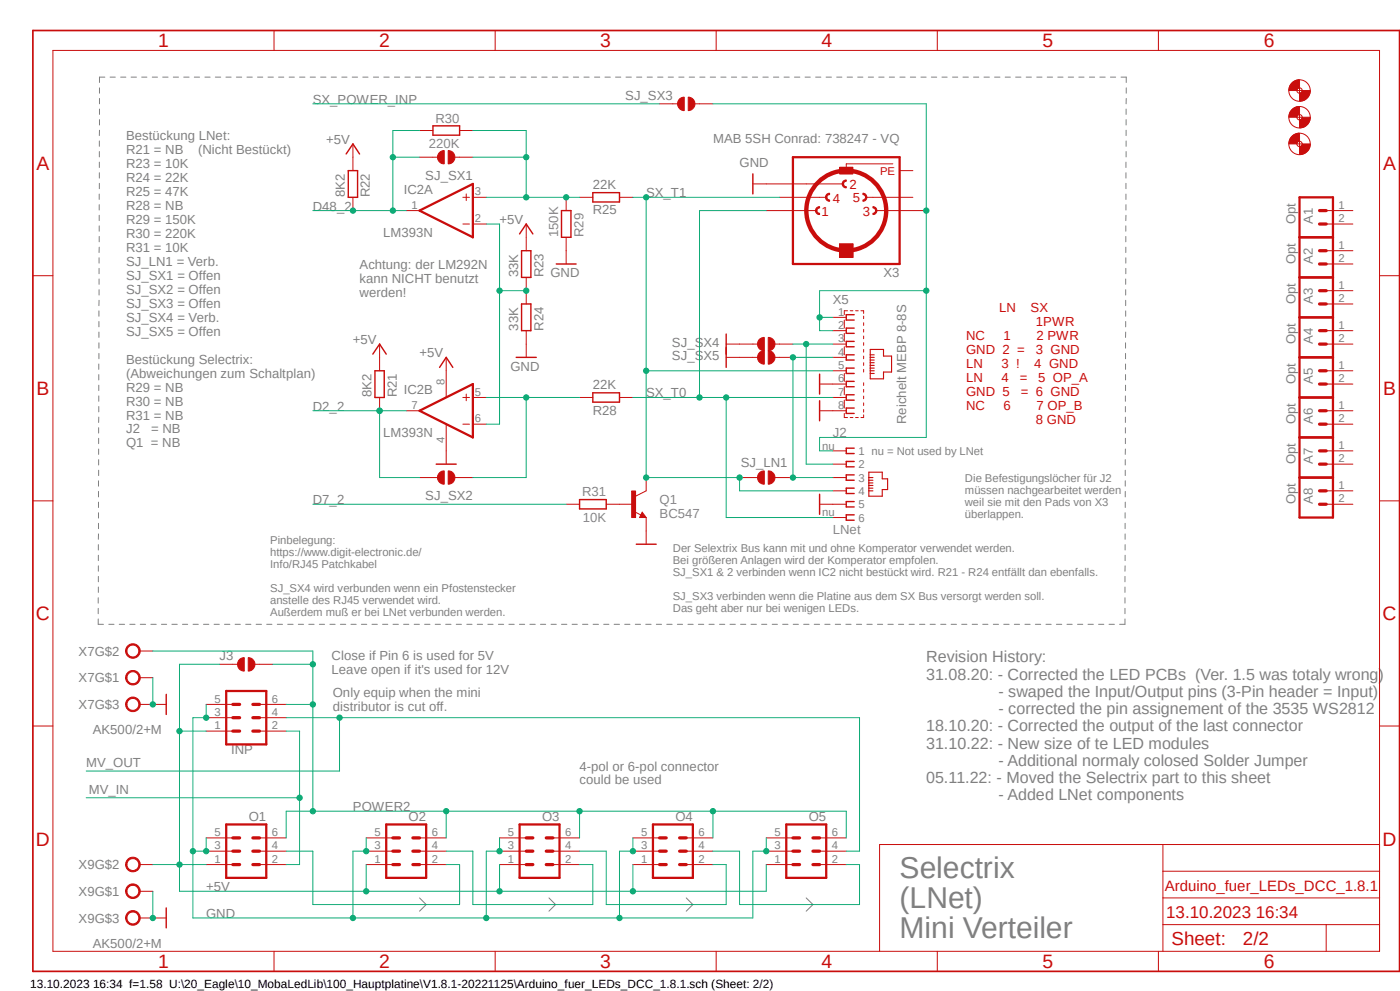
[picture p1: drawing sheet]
<svg xmlns="http://www.w3.org/2000/svg" width="420mm" height="297mm" viewBox="0 0 420 297" stroke-linecap="round" stroke-linejoin="round" font-family="sans-serif">
<path d="M9.1 8.6l410.9 283.1M420 8.9l-410.9 283.1" fill="none" stroke="#fff" stroke-width=".3"/>
<g fill="none" stroke="#808080" stroke-width=".3">
<path d="M29.8 26.3v1.6M29.8 29.5v1.6M29.8 32.7v1.6M29.8 35.9v1.6M29.8 39v1.6M31.5 23.1h-1.7v1.6M33 23.1h1.6M36.2 23.1h1.6M39.3 23.1h1.6M42.5 23.1h1.6M45.7 23.1h1.5M48.8 23.1h1.6"/>
<path d="M52 23.1h1.6M55.1 23.1h1.6M58.3 23.1h1.6M61.5 23.1h1.5M64.6 23.1h1.6M67.8 23.1h1.5M70.9 23.1h1.6M74.1 23.1h1.6M77.3 23.1h1.5M80.4 23.1h1.6M83.6 23.1h1.5M86.7 23.1h1.6"/>
<path d="M89.9 23.1h1.6M93 23.1h1.6M96.2 23.1h1.6M99.4 23.1h1.5M102.5 23.1h1.6M105.7 23.1h1.6M108.8 23.1h1.6M112 23.1h1.6M115.1 23.1h1.7M118.3 23.1h1.6M121.5 23.1h1.6M124.6 23.1h1.6"/>
<path d="M127.8 23.1h1.6M130.9 23.1h1.6M134.1 23.1h1.6M137.3 23.1h1.6M140.4 23.1h1.6M143.6 23.1h1.6M146.7 23.1h1.6M149.9 23.1h1.6M153.1 23.1h1.5M156.2 23.1h1.6M159.4 23.1h1.6M162.5 23.1h1.6"/>
<path d="M165.7 23.1h1.6M168.9 23.1h1.5M172 23.1h1.6M175.2 23.1h1.5M178.4 23.1h1.5M181.5 23.1h1.6M184.7 23.1h1.5M187.8 23.1h1.6M191 23.1h1.5M194.1 23.1h1.6M197.3 23.1h1.6M200.4 23.1h1.6"/>
<path d="M203.6 23.1h1.6M206.8 23.1h1.6M209.9 23.1h1.6M213.1 23.1h1.6M216.2 23.1h1.6M219.4 23.1h1.6M222.5 23.1h1.7M225.7 23.1h1.6M228.9 23.1h1.6M232 23.1h1.6M235.2 23.1h1.6M238.3 23.1h1.6"/>
<path d="M241.5 23.1h1.6M244.7 23.1h1.6M247.8 23.1h1.6M251 23.1h1.6M254.1 23.1h1.6M257.3 23.1h1.6M260.5 23.1h1.5M263.6 23.1h1.6M266.8 23.1h1.6M270 23.1h1.5M273.1 23.1h1.6M276.3 23.1h1.5"/>
<path d="M279.4 23.1h1.6M282.6 23.1h1.5M285.7 23.1h1.6M288.9 23.1h1.6M292.1 23.1h1.5M295.2 23.1h1.6M298.4 23.1h1.6M301.5 23.1h1.6M304.7 23.1h1.6M307.8 23.1h1.6M311 23.1h1.6M314.2 23.1h1.6"/>
<path d="M317.3 23.1h1.6M320.5 23.1h1.6M323.6 23.1h1.6M326.8 23.1h1.6M329.9 23.1h1.7M333.1 23.1h1.6M336.3 23.1h1.6v1.6M337.8 32.7v1.6M337.8 35.9v1.6M337.8 39v1.6M337.9 29.5l-.1 1.6M337.9 26.3v1.6"/>
<path d="M29.8 58.2v1.6M29.8 42.2v1.7M29.8 45.4v1.6M29.8 48.6v1.6M29.8 51.8v1.6M29.8 54.9v1.7M337.8 48.6v1.6M337.8 51.8v1.6M337.8 54.9v1.7M337.8 58.2v1.6M337.8 42.2v1.7M337.8 45.4v1.6"/>
<path d="M29.7 77.3v1.6M29.8 61.3v1.6M29.8 64.5v1.6M29.8 67.7v1.6M29.8 70.9v1.6M29.8 74.1l-.1 1.6M337.7 67.7v1.6M337.7 70.9v1.6M337.7 74.1v1.6M337.7 77.3v1.6M337.8 64.5l-.1 1.6M337.8 61.3v1.6"/>
<path d="M29.7 93.2v1.6M29.7 96.4v1.6M29.7 99.5v1.6M29.7 80.4v1.6M29.7 83.6v1.6M29.7 86.8v1.6M29.7 90v1.6M337.7 99.5v1.6M337.7 83.6v1.6M337.7 86.8v1.6M337.7 90v1.6M337.7 93.2v1.6"/>
<path d="M337.7 96.4v1.6M337.7 80.4v1.6M29.6 109.1v1.6M29.6 112.3v1.6M29.6 115.4v1.7M29.6 118.7v1.6M29.7 102.7v1.7M29.7 105.9v1.6M337.6 118.7v1.6M337.7 102.7v1.7M337.7 105.9v1.6M337.7 109.1v1.6"/>
<path d="M337.7 112.3v1.6M337.7 115.4v1.7M29.6 128.2v1.6M29.6 131.4v1.6M29.6 134.6v1.6M29.6 137.8v1.6M29.6 121.8v1.6M29.6 125v1.6M337.6 137.8v1.6M337.6 134.6v1.6M337.6 121.8v1.6M337.6 125v1.6"/>
<path d="M337.6 128.2v1.6M337.6 131.4v1.6M29.5 144.1v1.6M29.5 147.3v1.6M29.5 150.5v1.6M29.5 153.7v1.6M29.5 156.8v1.7M29.6 140.9v1.6M337.5 153.7v1.6M337.5 156.8v1.7M337.6 140.9v1.6M337.6 144.1v1.6"/>
<path d="M337.6 147.3v1.6M337.6 150.5v1.6M29.5 179.2v1.6M29.5 163.2v1.6M29.5 166.4v1.6M29.5 169.6v1.6M29.5 172.8v1.6M29.5 175.9v1.6M29.5 160v1.6M337.5 172.8v1.6M337.5 175.9v1.6M337.5 179.2v1.6"/>
<path d="M337.5 160v1.6M337.5 163.2v1.6M337.5 166.4v1.6M337.5 169.6v1.6M29.5 185.5v1.6h1.5M29.5 182.3v1.6M32.6 187.1h1.6M35.8 187.1h1.6M38.9 187.1h1.6M42.1 187.1h1.6M45.3 187.1h1.6M48.4 187.1h1.6"/>
<path d="M51.6 187.1h1.6M54.7 187.1h1.6M57.9 187.1h1.6M61 187.1h1.7M64.2 187.1h1.6M67.4 187.1h1.6M70.5 187.1h1.6M73.7 187.1h1.6M76.8 187.1h1.6M80 187.1h1.6M83.2 187.1h1.6M86.3 187.1h1.6"/>
<path d="M89.5 187.1h1.6M92.6 187.1h1.6M95.8 187.1h1.6M99 187.1h1.5M102.1 187.1h1.6M105.3 187.1h1.5M108.4 187.1h1.6M111.6 187.1h1.6M114.8 187.1h1.5M117.9 187.1h1.6M121.1 187.1h1.5M124.2 187.1h1.6"/>
<path d="M127.4 187.1h1.6M130.6 187.1h1.5M133.7 187.1h1.6M136.9 187.1h1.5M140 187.1h1.6M143.2 187.1h1.6M146.3 187.1h1.6M149.5 187.1h1.6M152.7 187.1h1.6M155.8 187.1h1.6M159 187.1h1.6M162.1 187.1h1.6"/>
<path d="M165.3 187.1h1.6M168.4 187.1h1.7M171.6 187.1h1.6M174.8 187.1h1.6M177.9 187.1h1.6M181.1 187.1h1.6M184.2 187.1h1.6M187.4 187.1h1.6M190.6 187.1h1.6M193.7 187.1h1.6M196.9 187.1h1.6M200 187.1h1.6"/>
<path d="M203.2 187.1h1.6M206.4 187.1h1.5M209.5 187.1h1.6M212.7 187.1h1.5M215.9 187.1h1.5M219 187.1h1.6M222.2 187.1h1.5M225.3 187.1h1.6M228.5 187.1h1.5M231.6 187.1h1.6M234.8 187.1h1.6M238 187.1h1.5"/>
<path d="M241.1 187.1h1.6M244.3 187.1h1.6M247.4 187.1h1.6M250.6 187.1h1.6M253.7 187.1h1.6M256.9 187.1h1.6M260.1 187.1h1.6M263.2 187.1h1.6M266.4 187.1h1.6M269.5 187.1h1.6M272.7 187.1h1.6M275.8 187.1h1.7"/>
<path d="M279 187.1h1.6M282.2 187.1h1.6M285.3 187.1h1.6M288.5 187.1h1.6M291.6 187.1h1.6M294.8 187.1h1.6M298 187.1h1.6M301.1 187.1h1.6M304.3 187.1h1.6M307.5 187.1h1.5M310.6 187.1h1.6M313.8 187.1h1.5"/>
<path d="M316.9 187.1h1.6M320.1 187.1h1.5M323.3 187.1h1.5M326.4 187.1h1.6M329.6 187.1h1.5M332.7 187.1h1.6M337.5 185.5v1.6h-1.6M337.5 182.3v1.6M125.9 269.1l1.9 2-1.9 2M164.7 269.1l2 2-2 2M205.9 269.1l2 2-2 2M241.9 269.1l2 2-2 2"/>
</g>
<path d="M67.9 207.1h12v16h-12zM67.9 247.1h12v16h-12zM115.9 247.1h11.9v16h-11.9zM155.9 247.1h12v16h-12zM195.9 247.1h12v16h-12z" fill="none" stroke="#c90d0c" stroke-width=".68"/>
<g fill="none" stroke="#c90d0c" stroke-width=".97">
<path d="M69.8 211.1h2.1M69.8 215.1h2.1M69.8 219.1h2.1M75.9 211.1h2M75.9 215.1h2M75.9 219.1h2M69.8 251.1h2.1M69.8 255.1h2.1M69.8 259.1h2.1M75.9 251.1h2M75.9 255.1h2M75.9 259.1h2"/>
<path d="M117.9 251.1h1.9M117.9 255.1h1.9M117.9 259.1h1.9M123.9 251.1h2M123.9 255.1h2M123.9 259.1h2M157.9 251.1h2M157.9 255.1h2M157.9 259.1h2M163.9 251.1h2M163.9 255.1h2M163.9 259.1h2"/>
<path d="M197.9 251.1h2M197.9 255.1h2M197.9 259.1h2M203.9 251.1h2M203.9 255.1h2M203.9 259.1h2"/>
</g>
<g fill="none" stroke="#c90d0c" stroke-width=".3">
<path d="M61.8 219.1h8M61.8 215.1h8M61.8 211.1h8M77.9 219.1h8M77.9 215.1h8M77.9 211.1h8M61.8 259.1h8M61.8 255.1h8M61.8 251.1h8M77.9 259.1h8M77.9 255.1h8M77.9 251.1h8"/>
<path d="M109.9 259.1h8M109.9 255.1h8M109.9 251.1h8M125.9 259.1h8M125.9 255.1h8M125.9 251.1h8M149.9 259.1h8M149.9 255.1h8M149.9 251.1h8M165.9 259.1h8M165.9 255.1h8M165.9 251.1h8"/>
<path d="M189.9 259.1h8M189.9 255.1h8M189.9 251.1h8M205.9 259.1h8M205.9 255.1h8M205.9 251.1h8"/>
</g>
<path d="M389.8 27.9a.79 .79 0 0 0 .9-.8h2.4a3.1 3.1 0 0 1-3.3 3.2z" fill-rule="evenodd" fill="#c90d0c"/>
<path d="M389.8 27.9a.79 .79 0 0 0 .9-.8h2.4a3.1 3.1 0 0 1-3.3 3.2z" fill="none" stroke="#c90d0c" stroke-width=".3"/>
<path d="M387.8 24.6l1.1-.6 .9-.1v2.4a.79 .79 0 0 0-.8 .8h-2.3v-.3a3 3 0 0 1 1.1-2.2z" fill-rule="evenodd" fill="#c90d0c"/>
<g fill="none" stroke="#c90d0c" stroke-width=".3">
<path d="M387.8 24.6l1.1-.6 .9-.1v2.4a.79 .79 0 0 0-.8 .8h-2.3v-.3a3 3 0 0 1 1.1-2.2zM389 27.1h1.7M389.8 26.3v1.6"/>
<circle cx="389.8" cy="27.1" r="3.2"/>
<circle cx="389.9" cy="27.1" r=".8"/>
</g>
<path d="M389.8 35.9a.79 .79 0 0 0 .9-.8h2.4a3.1 3.1 0 0 1-3.3 3.2z" fill-rule="evenodd" fill="#c90d0c"/>
<path d="M389.8 35.9a.79 .79 0 0 0 .9-.8h2.4a3.1 3.1 0 0 1-3.3 3.2z" fill="none" stroke="#c90d0c" stroke-width=".3"/>
<path d="M387.8 32.6l1.1-.6 .9-.1v2.4a.79 .79 0 0 0-.8 .8h-2.3v-.3a3 3 0 0 1 1.1-2.2z" fill-rule="evenodd" fill="#c90d0c"/>
<g fill="none" stroke="#c90d0c" stroke-width=".3">
<path d="M387.8 32.6l1.1-.6 .9-.1v2.4a.79 .79 0 0 0-.8 .8h-2.3v-.3a3 3 0 0 1 1.1-2.2zM389 35.1h1.7M389.8 34.3v1.6M105.9 47.1v4M105.9 59.1v4M138.9 59.1h1.9M139.9 58.1v2M141.9 59.1h4M173.9 59.1h3.9M185.8 59.1h4.1M121.9 63.1h4M138.9 67.1h1.9"/>
<path d="M141.9 67.1h4M157.9 71.1v4M157.9 83.1v8M157.9 99.1v8M113.9 107.1v4M113.9 119.1v4M133.9 111.1v8M138.9 119.1h1.9M139.9 118.1v2M141.9 119.1h4M173.9 119.1h3.9M185.8 119.1h4.1"/>
<path d="M121.9 123.1h4M133.9 127.1v12M138.9 127.1h1.9M141.9 127.1h4M229.9 259.1h8M229.9 255.1h8M229.9 251.1h8M245.9 259.1h8M245.9 255.1h8M245.9 251.1h8"/>
<circle cx="389.8" cy="35.1" r="3.2"/>
<circle cx="389.9" cy="35.1" r=".8"/>
</g>
<path d="M125.9 63.1l16-8v16zM125.9 123.1l16-8v16zM235.9 247.1h12v16h-12z" fill="none" stroke="#c90d0c" stroke-width=".68"/>
<path d="M237.9 251.1h2M237.9 255.1h2M237.9 259.1h2M243.9 251.1h2M243.9 255.1h2M243.9 259.1h2" fill="none" stroke="#c90d0c" stroke-width=".97"/>
<path d="M104.5 51.1h2.8v8h-2.8zM177.8 57.7h8v2.8h-8zM156.5 75.1h2.8v8h-2.8zM156.5 91.1h2.8v8h-2.8zM112.5 111.1h2.8v8h-2.8zM154.9 107.1h6M177.8 117.7h8v2.8h-8zM130.9 139.1h6" fill="none" stroke="#c90d0c" stroke-width=".42"/>
<path d="M132 45.6l1.3-.5v4a1.99 1.99 0 0 1-1.9-1.3 1.99 1.99 0 0 1 .6-2.2z" fill-rule="evenodd" fill="#c90d0c"/>
<path d="M132 45.6l1.3-.5v4a1.99 1.99 0 0 1-1.9-1.3 1.99 1.99 0 0 1 .6-2.2z" fill="none" stroke="#c90d0c" stroke-width=".3"/>
<path d="M134.5 45.1a1.99 1.99 0 0 1 2 2 1.99 1.99 0 0 1-2 2z" fill-rule="evenodd" fill="#c90d0c"/>
<path d="M125.9 47.1h5.4M134.5 45.1a1.99 1.99 0 0 1 2 2 1.99 1.99 0 0 1-2 2zM136.5 47.1h5.4" fill="none" stroke="#c90d0c" stroke-width=".3"/>
<path d="M132 141.6l.4-.3 .9-.2v4a1.99 1.99 0 0 1-1.9-1.3 1.99 1.99 0 0 1 .6-2.2z" fill-rule="evenodd" fill="#c90d0c"/>
<path d="M132 141.6l.4-.3 .9-.2v4a1.99 1.99 0 0 1-1.9-1.3 1.99 1.99 0 0 1 .6-2.2z" fill="none" stroke="#c90d0c" stroke-width=".3"/>
<path d="M134.5 141.1a1.99 1.99 0 0 1 2 2 1.99 1.99 0 0 1-2 2z" fill-rule="evenodd" fill="#c90d0c"/>
<path d="M125.9 143.1h5.4M134.5 141.1a1.99 1.99 0 0 1 2 2 1.99 1.99 0 0 1-2 2zM136.5 143.1h5.4" fill="none" stroke="#c90d0c" stroke-width=".3"/>
<circle cx="253.9" cy="63.1" r="12" fill="none" stroke="#c90d0c" stroke-width="1.3"/>
<path d="M251.9 73.2h4v3.9h-4z" fill-rule="evenodd" fill="#c90d0c"/>
<path d="M251.9 73.2h4v3.9h-4z" fill="none" stroke="#c90d0c" stroke-width=".3"/>
<path d="M251.9 50.1h4v2.1h-4z" fill-rule="evenodd" fill="#c90d0c"/>
<path d="M251.9 50.1h4v2.1h-4z" fill="none" stroke="#c90d0c" stroke-width=".3"/>
<path d="M258.9 57.9h.1a1.18 1.18 0 0 1 1.1 1.2h-.4a.79 .79 0 0 0-.8-.8z" fill-rule="evenodd" fill="#c90d0c"/>
<path d="M258.9 57.9h.1a1.18 1.18 0 0 1 1.1 1.2h-.4a.79 .79 0 0 0-.8-.8z" fill="none" stroke="#c90d0c" stroke-width=".3"/>
<path d="M258.9 59.9l.5-.2 .3-.6h.4v.2a1.17 1.17 0 0 1-1.2 1z" fill-rule="evenodd" fill="#c90d0c"/>
<path d="M258.9 59.9l.5-.2 .3-.6h.4v.2a1.17 1.17 0 0 1-1.2 1z" fill="none" stroke="#c90d0c" stroke-width=".3"/>
<path d="M244.6 63.1h.5a.79 .79 0 0 0 .8 .8v.4l-.6-.1-.5-.5z" fill-rule="evenodd" fill="#c90d0c"/>
<path d="M244.6 63.1h.5a.79 .79 0 0 0 .8 .8v.4l-.6-.1-.5-.5z" fill="none" stroke="#c90d0c" stroke-width=".3"/>
<path d="M245 62.3l.9-.4v.4a.79 .79 0 0 0-.8 .8h-.5z" fill-rule="evenodd" fill="#c90d0c"/>
<path d="M245 62.3l.9-.4v.4a.79 .79 0 0 0-.8 .8h-.5z" fill="none" stroke="#c90d0c" stroke-width=".3"/>
<path d="M261.9 61.9h.1a1.17 1.17 0 0 1 1.1 1.2h-.4l-.3-.5-.5-.3z" fill-rule="evenodd" fill="#c90d0c"/>
<path d="M261.9 61.9h.1a1.17 1.17 0 0 1 1.1 1.2h-.4l-.3-.5-.5-.3z" fill="none" stroke="#c90d0c" stroke-width=".3"/>
<path d="M261.9 63.9l.5-.2 .3-.6h.4l-.2 .6-.5 .5-.5 .1z" fill-rule="evenodd" fill="#c90d0c"/>
<path d="M261.9 63.9l.5-.2 .3-.6h.4l-.2 .6-.5 .5-.5 .1z" fill="none" stroke="#c90d0c" stroke-width=".3"/>
<path d="M252.6 55.1h.5a.74 .74 0 0 0 .8 .8v.4l-.6-.1-.5-.5z" fill-rule="evenodd" fill="#c90d0c"/>
<path d="M252.6 55.1h.5a.74 .74 0 0 0 .8 .8v.4l-.6-.1-.5-.5z" fill="none" stroke="#c90d0c" stroke-width=".3"/>
<path d="M253 54.3l.9-.4v.4a.79 .79 0 0 0-.8 .8h-.5z" fill-rule="evenodd" fill="#c90d0c"/>
<path d="M253 54.3l.9-.4v.4a.79 .79 0 0 0-.8 .8h-.5z" fill="none" stroke="#c90d0c" stroke-width=".3"/>
<path d="M247.6 59.1h.5a.79 .79 0 0 0 .8 .8v.4h-.2a1.17 1.17 0 0 1-1.1-1.2z" fill-rule="evenodd" fill="#c90d0c"/>
<path d="M247.6 59.1h.5a.79 .79 0 0 0 .8 .8v.4h-.2a1.17 1.17 0 0 1-1.1-1.2z" fill="none" stroke="#c90d0c" stroke-width=".3"/>
<path d="M248 58.3l.9-.4v.4a.74 .74 0 0 0-.8 .8h-.5z" fill-rule="evenodd" fill="#c90d0c"/>
<g fill="none" stroke="#c90d0c" stroke-width=".3">
<path d="M105.9 43.1v4M225.8 55.1h27.1M233.8 59.1h14.1M248 58.3l.9-.4v.4a.74 .74 0 0 0-.8 .8h-.5zM259.8 59.1h14.1M267.8 49.1h-13.9v2M269.9 51.1h4M157.9 67.1v4M229.9 63.1h15M251.8 73.1h4.1v4h-4.1zM262.8 63.1h15.1M249.9 95.1h4"/>
<path d="M249.9 99.1h4M253.3 95.9v2.4M253.3 99.9v2.4M254.3 93.1h-1v1.2M255.1 93.1h.8M256.7 93.1h.8M258.3 93.1h.8v.8M259.1 94.7v.8M259.1 96.7v.8M259.1 98.7v.8M113.9 103.1v4M133.9 107.1v4"/>
<path d="M217.8 103.1h4.1M249.9 103.1h4M249.9 107.1h4M249.9 111.1h4M249.9 115.1h4M249.9 119.1h4M253.3 103.9v2.4M253.3 111.9v2.4M253.3 115.9v2.4M253.3 119.9v2.4M259.1 100.7v.8M259.1 102.7v.8"/>
<path d="M259.1 104.7v.8M259.1 106.7v.8M259.1 108.7v.8M259.1 110.7v.8M259.1 114.7v.8M259.1 116.7v.8M259.1 118.7v.8M249.9 123.1h4M253.3 123.9v1.2h1M255.1 125.1h.8M256.7 125.1h.8M259.1 124.3v.8h-.8"/>
<path d="M259.1 120.7v.8M259.1 122.7v.8"/>
</g>
<path d="M237.9 47.1h32v32h-32z" fill="none" stroke="#c90d0c" stroke-width=".68"/>
<g fill="none" stroke="#c90d0c" stroke-width=".42">
<path d="M103.8 46.1l2.1-3 2 3M225.8 52.1v6M155.9 70.1l2-3 2 3M256.2 94.3h-2.3v1.6h2.3M256.2 98.3h-2.3v1.6h2.3M111.8 106.1l2.1-3 2 3M131.9 110.1l2-3 1.9 3M217.8 100.1v6M256.2 102.3h-2.3v1.6h2.3M256.2 106.3h-2.3v1.6h2.3M256.2 110.3h-2.3v1.6h2.3M256.2 114.3h-2.3v1.6h2.3"/>
<path d="M256.2 118.3h-2.3v1.6h2.3M256.2 122.3h-2.3v1.6h2.3"/>
</g>
<path d="M261.1 104.7h3.9v2h2.5v4.8h-2.5v2h-3.9zM261.1 106.3h1.2M261.1 107.1h1.2M261.1 107.9h1.2M261.1 108.7h1.2M261.1 109.5h1.2M261.1 110.3h1.2M261.1 111.1h1.2M261.1 111.9h1.2" fill="none" stroke="#c90d0c" stroke-width=".34"/>
<path d="M203.9 29.6l1.4-.5v4a2.04 2.04 0 0 1-1.9-1.3 2.04 2.04 0 0 1 .5-2.2z" fill-rule="evenodd" fill="#c90d0c"/>
<path d="M203.9 29.6l1.4-.5v4a2.04 2.04 0 0 1-1.9-1.3 2.04 2.04 0 0 1 .5-2.2z" fill="none" stroke="#c90d0c" stroke-width=".3"/>
<path d="M206.5 29.1a2.01 2.01 0 0 1 2 2 2.01 2.01 0 0 1-2 2z" fill-rule="evenodd" fill="#c90d0c"/>
<path d="M197.9 31.1h5.3M206.5 29.1a2.01 2.01 0 0 1 2 2 2.01 2.01 0 0 1-2 2zM208.4 31.1h5.5" fill="none" stroke="#c90d0c" stroke-width=".3"/>
<path d="M227.9 101.6l1.4-.5v4a1.99 1.99 0 0 1-2-1.3 1.99 1.99 0 0 1 .6-2.2z" fill-rule="evenodd" fill="#c90d0c"/>
<path d="M227.9 101.6l1.4-.5v4a1.99 1.99 0 0 1-2-1.3 1.99 1.99 0 0 1 .6-2.2z" fill="none" stroke="#c90d0c" stroke-width=".3"/>
<path d="M230.5 101.1a1.99 1.99 0 0 1 2 2 1.99 1.99 0 0 1-2 2z" fill-rule="evenodd" fill="#c90d0c"/>
<path d="M125.9 39.1h4M137.9 39.1h4M169.8 59.1v4M169.8 71.1v8M221.9 103.1h5.3M230.5 101.1a1.99 1.99 0 0 1 2 2 1.99 1.99 0 0 1-2 2zM232.5 103.1h5.4" fill="none" stroke="#c90d0c" stroke-width=".3"/>
<path d="M129.9 37.7h8v2.8h-8zM166.9 79.1h5.9M168.4 63.1h2.9v8h-2.9z" fill="none" stroke="#c90d0c" stroke-width=".42"/>
<path d="M189.5 147.2h1.2v7.9h-1.2z" fill-rule="evenodd" fill="#c90d0c"/>
<g fill="none" stroke="#c90d0c" stroke-width=".3">
<path d="M249.9 135.1h4M249.9 139.1h4M169.8 151.1h4.1M181.9 151.1h8M189.5 147.2h1.2v7.9h-1.2zM190.3 153.4l2 .9M192.7 153.5l1.1 1.6h-1.9zM193.8 143.1v4l-3.1 1.6M193.8 155.1v8M245.9 151.1h8M249.9 155.1h4M249.9 143.1h4"/>
<path d="M249.9 147.1h4"/>
</g>
<path d="M256.2 134.3h-2.3v1.6h2.3M256.2 138.3h-2.3v1.6h2.3M173.9 149.7h8v2.8h-8zM192.7 154.3l.2 .4h-.6l.4-.8 .8 1h-1.2M245.9 148.1v6M256.2 142.3h-2.3v1.6h2.3M256.2 146.3h-2.3v1.6h2.3M256.2 150.3h-2.3v1.6h2.3M256.2 154.3h-2.3v1.6h2.3M190.9 163.1h5.9" fill="none" stroke="#c90d0c" stroke-width=".42"/>
<path d="M260.6 141.5h4.1v2h1.6v3.2h-1.6v2h-4.1zM260.6 143.1h1.3M260.6 143.9h1.3M260.6 144.7h1.3M260.6 145.5h1.3M260.6 146.3h1.3M260.6 147.1h1.3" fill="none" stroke="#c90d0c" stroke-width=".34"/>
<path d="M227.9 105.6l1.4-.5v4a2.02 2.02 0 0 1-1.9-1.3 2.02 2.02 0 0 1 .5-2.2z" fill-rule="evenodd" fill="#c90d0c"/>
<path d="M227.9 105.6l1.4-.5v4a2.02 2.02 0 0 1-1.9-1.3 2.02 2.02 0 0 1 .5-2.2z" fill="none" stroke="#c90d0c" stroke-width=".3"/>
<path d="M230.5 105.1a2.01 2.01 0 0 1 2 2 2.01 2.01 0 0 1-2 2z" fill-rule="evenodd" fill="#c90d0c"/>
<path d="M217.8 107.1h9.4M230.5 105.1a2.01 2.01 0 0 1 2 2 2.01 2.01 0 0 1-2 2zM232.5 107.1h5.4M245.9 115.1h4M245.9 123.1h4" fill="none" stroke="#c90d0c" stroke-width=".3"/>
<path d="M217.8 104.1v6M245.9 112.1v6M245.9 120.1v6" fill="none" stroke="#c90d0c" stroke-width=".42"/>
<path d="M227.9 141.6l.5-.3 .9-.2v4a1.99 1.99 0 0 1-2-1.3 1.99 1.99 0 0 1 .6-2.2z" fill-rule="evenodd" fill="#c90d0c"/>
<path d="M227.9 141.6l.5-.3 .9-.2v4a1.99 1.99 0 0 1-2-1.3 1.99 1.99 0 0 1 .6-2.2z" fill="none" stroke="#c90d0c" stroke-width=".3"/>
<path d="M230.5 141.1a1.99 1.99 0 0 1 2 2 1.99 1.99 0 0 1-2 2z" fill-rule="evenodd" fill="#c90d0c"/>
<g fill="none" stroke="#c90d0c" stroke-width=".3">
<path d="M397.8 63.1h8M397.8 67.1h8M397.8 75.1h8M397.8 79.1h8M397.8 87.1h8M397.8 91.1h8M397.8 99.1h8M397.8 103.1h8M397.8 111.1h8M397.8 115.1h8M397.8 123.1h8M397.8 127.1h8"/>
<path d="M397.8 135.1h8M397.8 139.1h8M221.9 143.1h5.3M230.5 141.1a1.99 1.99 0 0 1 2 2 1.99 1.99 0 0 1-2 2zM232.5 143.1h5.4M397.8 147.1h8M397.8 151.1h8"/>
</g>
<path d="M389.8 59.1h10.1v96h-10.1zM389.8 71.1h10.1M389.8 83.1h10.1M389.8 95.1h10.1M389.8 107.1h10.1M389.8 119.1h10.1M389.8 131.1h10.1M389.8 143.1h10.1" fill="none" stroke="#c90d0c" stroke-width=".68"/>
<g fill="none" stroke="#c90d0c" stroke-width=".97">
<path d="M395.9 67.1h1.9M395.9 63.1h1.9M395.9 79.1h1.9M395.9 75.1h1.9M395.9 91.1h1.9M395.9 87.1h1.9M395.9 99.1h1.9M395.9 103.1h1.9M395.9 115.1h1.9M395.9 111.1h1.9M395.9 127.1h1.9M395.9 123.1h1.9"/>
<path d="M395.9 139.1h1.9M395.9 135.1h1.9M395.9 151.1h1.9M395.9 147.1h1.9"/>
</g>
<path d="M38.4 201.5a2.2 2.2 0 0 1 3.4 .6 2.2 2.2 0 0 1-1.4 3.2 2.2 2.2 0 0 1-2.7-2.2h.4a1.79 1.79 0 0 1 2.5-1.7 1.79 1.79 0 0 1 .4 3 1.79 1.79 0 0 1-2.9-.8v-.5h-.4l.1-.6z" fill-rule="evenodd" fill="#c90d0c"/>
<path d="M38.4 201.5a2.2 2.2 0 0 1 3.4 .6 2.2 2.2 0 0 1-1.4 3.2 2.2 2.2 0 0 1-2.7-2.2h.4a1.79 1.79 0 0 1 2.5-1.7 1.79 1.79 0 0 1 .4 3 1.79 1.79 0 0 1-2.9-.8v-.5h-.4l.1-.6zM41.9 203.1h3.9" fill="none" stroke="#c90d0c" stroke-width=".3"/>
<path d="M38.4 193.5a2.2 2.2 0 0 1 3.4 .6 2.2 2.2 0 0 1-1.4 3.2 2.2 2.2 0 0 1-2.7-2.2h.4a1.79 1.79 0 0 1 2.5-1.7 1.79 1.79 0 0 1 .4 3 1.79 1.79 0 0 1-2.9-.8v-.5h-.4l.1-.6z" fill-rule="evenodd" fill="#c90d0c"/>
<path d="M38.4 193.5a2.2 2.2 0 0 1 3.4 .6 2.2 2.2 0 0 1-1.4 3.2 2.2 2.2 0 0 1-2.7-2.2h.4a1.79 1.79 0 0 1 2.5-1.7 1.79 1.79 0 0 1 .4 3 1.79 1.79 0 0 1-2.9-.8v-.5h-.4l.1-.6zM41.9 195.1h3.9" fill="none" stroke="#c90d0c" stroke-width=".3"/>
<path d="M38.4 209.5a2.2 2.2 0 0 1 3.4 .6 2.2 2.2 0 0 1-1.4 3.2 2.2 2.2 0 0 1-2.7-2.2h.4a1.79 1.79 0 0 1 2.5-1.7 1.79 1.79 0 0 1 .4 3 1.79 1.79 0 0 1-2.9-.8v-.5h-.4l.1-.6z" fill-rule="evenodd" fill="#c90d0c"/>
<path d="M38.4 209.5a2.2 2.2 0 0 1 3.4 .6 2.2 2.2 0 0 1-1.4 3.2 2.2 2.2 0 0 1-2.7-2.2h.4a1.79 1.79 0 0 1 2.5-1.7 1.79 1.79 0 0 1 .4 3 1.79 1.79 0 0 1-2.9-.8v-.5h-.4l.1-.6zM41.9 211.1h8" fill="none" stroke="#c90d0c" stroke-width=".3"/>
<path d="M49.9 208.1v6" fill="none" stroke="#c90d0c" stroke-width=".42"/>
<path d="M38.4 265.4a2.2 2.2 0 0 1 3.4 .7 2.2 2.2 0 0 1-1.4 3.1 2.2 2.2 0 0 1-2.7-2.1h.4a1.79 1.79 0 0 1 2.5-1.7 1.79 1.79 0 0 1 .4 3 1.79 1.79 0 0 1-2.9-.8v-.5h-.4l.1-.6z" fill-rule="evenodd" fill="#c90d0c"/>
<path d="M38.4 265.4a2.2 2.2 0 0 1 3.4 .7 2.2 2.2 0 0 1-1.4 3.1 2.2 2.2 0 0 1-2.7-2.1h.4a1.79 1.79 0 0 1 2.5-1.7 1.79 1.79 0 0 1 .4 3 1.79 1.79 0 0 1-2.9-.8v-.5h-.4l.1-.6zM41.9 267.1h3.9" fill="none" stroke="#c90d0c" stroke-width=".3"/>
<path d="M38.4 257.4a2.2 2.2 0 0 1 3.4 .7 2.2 2.2 0 0 1-1.4 3.1 2.2 2.2 0 0 1-2.7-2.1h.4a1.79 1.79 0 0 1 2.5-1.7 1.79 1.79 0 0 1 .4 3 1.79 1.79 0 0 1-2.9-.8v-.5h-.4l.1-.6z" fill-rule="evenodd" fill="#c90d0c"/>
<path d="M38.4 257.4a2.2 2.2 0 0 1 3.4 .7 2.2 2.2 0 0 1-1.4 3.1 2.2 2.2 0 0 1-2.7-2.1h.4a1.79 1.79 0 0 1 2.5-1.7 1.79 1.79 0 0 1 .4 3 1.79 1.79 0 0 1-2.9-.8v-.5h-.4l.1-.6zM41.9 259.1h3.9" fill="none" stroke="#c90d0c" stroke-width=".3"/>
<path d="M38.4 273.4a2.2 2.2 0 0 1 3.4 .7 2.2 2.2 0 0 1-1.4 3.1 2.2 2.2 0 0 1-2.7-2.1h.4a1.79 1.79 0 0 1 2.5-1.7 1.79 1.79 0 0 1 .4 3 1.79 1.79 0 0 1-2.9-.8v-.5h-.4l.1-.6z" fill-rule="evenodd" fill="#c90d0c"/>
<path d="M38.4 273.4a2.2 2.2 0 0 1 3.4 .7 2.2 2.2 0 0 1-1.4 3.1 2.2 2.2 0 0 1-2.7-2.1h.4a1.79 1.79 0 0 1 2.5-1.7 1.79 1.79 0 0 1 .4 3 1.79 1.79 0 0 1-2.9-.8v-.5h-.4l.1-.6zM41.9 275.1h8" fill="none" stroke="#c90d0c" stroke-width=".3"/>
<path d="M49.9 272.1v6" fill="none" stroke="#c90d0c" stroke-width=".42"/>
<path d="M74.5 197.1a2.01 2.01 0 0 1 2 2 2.01 2.01 0 0 1-2 2z" fill-rule="evenodd" fill="#c90d0c"/>
<path d="M74.5 197.1a2.01 2.01 0 0 1 2 2 2.01 2.01 0 0 1-2 2z" fill="none" stroke="#c90d0c" stroke-width=".3"/>
<path d="M71.9 197.6l1.4-.5v4a2.02 2.02 0 0 1-1.9-1.3 2.02 2.02 0 0 1 .5-2.2z" fill-rule="evenodd" fill="#c90d0c"/>
<path d="M65.9 199.1h5.3M71.9 197.6l1.4-.5v4a2.02 2.02 0 0 1-1.9-1.3 2.02 2.02 0 0 1 .5-2.2zM76.5 199.1h5.4" fill="none" stroke="#c90d0c" stroke-width=".3"/>
<path d="M389.8 43.9a.79 .79 0 0 0 .9-.8h2.4a3.1 3.1 0 0 1-3.3 3.2z" fill-rule="evenodd" fill="#c90d0c"/>
<path d="M389.8 43.9a.79 .79 0 0 0 .9-.8h2.4a3.1 3.1 0 0 1-3.3 3.2z" fill="none" stroke="#c90d0c" stroke-width=".3"/>
<path d="M387.8 40.6l1.1-.6 .9-.1v2.4a.79 .79 0 0 0-.8 .8h-2.3v-.3a3 3 0 0 1 1.1-2.2z" fill-rule="evenodd" fill="#c90d0c"/>
<g fill="none" stroke="#c90d0c" stroke-width=".3">
<path d="M15.9 15.1h398v270h-398zM82.2 9.1v6M148.5 9.1v6M214.8 9.1v6M281.2 9.1v6M347.5 9.1v6M387.8 40.6l1.1-.6 .9-.1v2.4a.79 .79 0 0 0-.8 .8h-2.3v-.3a3 3 0 0 1 1.1-2.2zM389 43.1h1.7M389.8 42.3v1.6M9.9 82.6h6M413.9 82.6h6M9.9 150.1h6"/>
<path d="M413.9 150.1h6M9.9 217.6h6M413.9 217.6h6M348.9 253.1v32M413.9 253.1h-150v32M348.9 277.1h65M348.9 269.1h65M348.9 261.1h65M397.8 277.1v8M82.2 285.1v6M148.5 285.1v6M214.8 285.1v6"/>
<path d="M281.2 285.1v6M347.5 285.1v6"/>
<circle cx="389.8" cy="43.1" r="3.2"/>
<circle cx="389.9" cy="43.1" r=".8"/>
</g>
<path d="M9.9 9.1h410v282h-410z" fill="none" stroke="#c90d0c" stroke-width=".51"/>
<path d="M61.8 211.1v4h-3.9" fill="none" stroke="#0dab76" stroke-width=".3"/>
<circle cx="61.9" cy="215.1" r=".8" fill="#0dab76"/>
<g fill="none" stroke="#0dab76" stroke-width=".3">
<path d="M57.9 215.1v40h3.9v-4"/>
<circle cx="61.9" cy="215.1" r=".8"/>
</g>
<circle cx="61.9" cy="255.1" r=".8" fill="#0dab76"/>
<g fill="none" stroke="#0dab76" stroke-width=".3">
<path d="M57.9 255.1v20"/>
<circle cx="61.9" cy="255.1" r=".8"/>
</g>
<circle cx="57.9" cy="255.1" r=".8" fill="#0dab76"/>
<g fill="none" stroke="#0dab76" stroke-width=".3">
<path d="M109.9 251.1v4h-4v20h-48"/>
<circle cx="57.9" cy="255.1" r=".8"/>
</g>
<circle cx="109.9" cy="255.1" r=".8" fill="#0dab76"/>
<circle cx="109.9" cy="255.1" r=".8" fill="none" stroke="#0dab76" stroke-width=".3"/>
<circle cx="105.9" cy="275.1" r=".8" fill="#0dab76"/>
<g fill="none" stroke="#0dab76" stroke-width=".3">
<path d="M149.9 251.1v4h-4v20h-40"/>
<circle cx="105.9" cy="275.1" r=".8"/>
</g>
<circle cx="149.9" cy="255.1" r=".8" fill="#0dab76"/>
<g fill="none" stroke="#0dab76" stroke-width=".3">
<path d="M145.9 275.1h39.9"/>
<circle cx="149.9" cy="255.1" r=".8"/>
</g>
<circle cx="145.9" cy="275.1" r=".8" fill="#0dab76"/>
<g fill="none" stroke="#0dab76" stroke-width=".3">
<path d="M189.9 251.1v4h-4.1v20"/>
<circle cx="145.9" cy="275.1" r=".8"/>
</g>
<circle cx="189.9" cy="255.1" r=".8" fill="#0dab76"/>
<g fill="none" stroke="#0dab76" stroke-width=".3">
<path d="M229.9 251.1v4h-4.1"/>
<circle cx="189.9" cy="255.1" r=".8"/>
</g>
<circle cx="229.9" cy="255.1" r=".8" fill="#0dab76"/>
<g fill="none" stroke="#0dab76" stroke-width=".3">
<path d="M225.8 255.1v20h-40"/>
<circle cx="229.9" cy="255.1" r=".8"/>
</g>
<circle cx="185.8" cy="275.1" r=".8" fill="#0dab76"/>
<g fill="none" stroke="#0dab76" stroke-width=".3">
<path d="M45.8 203.1v8"/>
<circle cx="185.8" cy="275.1" r=".8"/>
</g>
<circle cx="45.9" cy="211.1" r=".8" fill="#0dab76"/>
<g fill="none" stroke="#0dab76" stroke-width=".3">
<path d="M45.8 267.1v8"/>
<circle cx="45.9" cy="211.1" r=".8"/>
</g>
<circle cx="45.9" cy="275.1" r=".8" fill="#0dab76"/>
<g fill="none" stroke="#0dab76" stroke-width=".3">
<path d="M109.9 259.1v8M53.8 267.1h136.1"/>
<circle cx="45.9" cy="275.1" r=".8"/>
</g>
<circle cx="109.9" cy="267.1" r=".8" fill="#0dab76"/>
<g fill="none" stroke="#0dab76" stroke-width=".3">
<path d="M149.9 259.1v8"/>
<circle cx="109.9" cy="267.1" r=".8"/>
</g>
<circle cx="149.9" cy="267.1" r=".8" fill="#0dab76"/>
<g fill="none" stroke="#0dab76" stroke-width=".3">
<path d="M61.8 259.1h-8v8M189.9 259.1v8"/>
<circle cx="149.9" cy="267.1" r=".8"/>
</g>
<circle cx="53.9" cy="259.1" r=".8" fill="#0dab76"/>
<g fill="none" stroke="#0dab76" stroke-width=".3">
<path d="M61.8 219.1h-8v40M189.9 267.1h40"/>
<circle cx="53.9" cy="259.1" r=".8"/>
</g>
<circle cx="189.9" cy="267.1" r=".8" fill="#0dab76"/>
<g fill="none" stroke="#0dab76" stroke-width=".3">
<path d="M53.8 199.1v20M229.9 259.1v8"/>
<circle cx="189.9" cy="267.1" r=".8"/>
</g>
<circle cx="53.9" cy="219.1" r=".8" fill="#0dab76"/>
<g fill="none" stroke="#0dab76" stroke-width=".3">
<path d="M53.8 199.1h12.1M85.9 215.1h172v40h-4M45.8 259.1h8"/>
<circle cx="53.9" cy="219.1" r=".8"/>
</g>
<circle cx="101.9" cy="215.1" r=".8" fill="#0dab76"/>
<g fill="none" stroke="#0dab76" stroke-width=".3">
<path d="M85.9 211.1h8M101.9 215.1v16h-76M133.9 243.1v8M213.9 243.1h-128v8"/>
<circle cx="101.9" cy="215.1" r=".8"/>
</g>
<circle cx="133.9" cy="243.1" r=".8" fill="#0dab76"/>
<g fill="none" stroke="#0dab76" stroke-width=".3">
<path d="M173.9 243.1v8"/>
<circle cx="133.9" cy="243.1" r=".8"/>
</g>
<circle cx="173.9" cy="243.1" r=".8" fill="#0dab76"/>
<g fill="none" stroke="#0dab76" stroke-width=".3">
<path d="M93.9 211.1v32M213.9 243.1v8"/>
<circle cx="173.9" cy="243.1" r=".8"/>
</g>
<circle cx="93.9" cy="243.1" r=".8" fill="#0dab76"/>
<g fill="none" stroke="#0dab76" stroke-width=".3">
<path d="M213.9 243.1h40v8"/>
<circle cx="93.9" cy="243.1" r=".8"/>
</g>
<circle cx="213.9" cy="243.1" r=".8" fill="#0dab76"/>
<circle cx="213.9" cy="243.1" r=".8" fill="none" stroke="#0dab76" stroke-width=".3"/>
<circle cx="93.9" cy="211.1" r=".8" fill="#0dab76"/>
<g fill="none" stroke="#0dab76" stroke-width=".3">
<path d="M81.9 199.1h12v12"/>
<circle cx="93.9" cy="211.1" r=".8"/>
</g>
<circle cx="93.9" cy="199.1" r=".8" fill="#0dab76"/>
<g fill="none" stroke="#0dab76" stroke-width=".3">
<path d="M45.8 195.1h48.1v4M85.9 219.1h4v40h-4M25.9 239.1h64M85.9 255.1h8v16h44v-12h-4M133.9 255.1h8v16h35.9v-12h-3.9M173.9 255.1h8v16h35.9v-12h-3.9M213.9 255.1h8v16h36v-12h-4"/>
<circle cx="93.9" cy="199.1" r=".8"/>
</g>
<circle cx="89.9" cy="239.1" r=".8" fill="#0dab76"/>
<g fill="none" stroke="#0dab76" stroke-width=".3">
<path d="M93.9 123.1h28"/>
<circle cx="89.9" cy="239.1" r=".8"/>
</g>
<circle cx="113.9" cy="123.1" r=".8" fill="#0dab76"/>
<circle cx="113.9" cy="123.1" r=".8" fill="none" stroke="#0dab76" stroke-width=".3"/>
<circle cx="113.9" cy="123.1" r=".8" fill="#0dab76"/>
<g fill="none" stroke="#0dab76" stroke-width=".3">
<path d="M93.9 31.1h104M125.9 47.1h-8v16h4M113.9 123.1v20h12"/>
<circle cx="113.9" cy="123.1" r=".8"/>
</g>
<circle cx="117.9" cy="63.1" r=".8" fill="#0dab76"/>
<g fill="none" stroke="#0dab76" stroke-width=".3">
<path d="M93.9 63.1h24"/>
<circle cx="117.9" cy="63.1" r=".8"/>
</g>
<circle cx="105.9" cy="63.1" r=".8" fill="#0dab76"/>
<g fill="none" stroke="#0dab76" stroke-width=".3">
<path d="M125.9 39.1h-8v8"/>
<circle cx="105.9" cy="63.1" r=".8"/>
</g>
<circle cx="117.9" cy="47.1" r=".8" fill="#0dab76"/>
<g fill="none" stroke="#0dab76" stroke-width=".3">
<path d="M157.9 87.1h-8v40h-4"/>
<circle cx="117.9" cy="47.1" r=".8"/>
</g>
<circle cx="157.9" cy="87.1" r=".8" fill="#0dab76"/>
<g fill="none" stroke="#0dab76" stroke-width=".3">
<path d="M149.9 67.1v20"/>
<circle cx="157.9" cy="87.1" r=".8"/>
</g>
<circle cx="149.9" cy="87.1" r=".8" fill="#0dab76"/>
<g fill="none" stroke="#0dab76" stroke-width=".3">
<path d="M141.9 47.1h16v12M145.9 59.1h28M145.9 67.1h4"/>
<circle cx="149.9" cy="87.1" r=".8"/>
</g>
<circle cx="157.9" cy="59.1" r=".8" fill="#0dab76"/>
<circle cx="157.9" cy="59.1" r=".8" fill="none" stroke="#0dab76" stroke-width=".3"/>
<circle cx="169.8" cy="59.1" r=".8" fill="#0dab76"/>
<g fill="none" stroke="#0dab76" stroke-width=".3">
<path d="M141.9 39.1h16v8"/>
<circle cx="169.8" cy="59.1" r=".8"/>
</g>
<circle cx="157.9" cy="47.1" r=".8" fill="#0dab76"/>
<g fill="none" stroke="#0dab76" stroke-width=".3">
<path d="M189.9 59.1h43.9M193.8 59.1v52h56.1"/>
<circle cx="157.9" cy="47.1" r=".8"/>
</g>
<circle cx="193.8" cy="59.1" r=".8" fill="#0dab76"/>
<g fill="none" stroke="#0dab76" stroke-width=".3">
<path d="M193.8 111.1v32"/>
<circle cx="193.8" cy="59.1" r=".8"/>
</g>
<circle cx="193.8" cy="111.1" r=".8" fill="#0dab76"/>
<circle cx="193.8" cy="111.1" r=".8" fill="none" stroke="#0dab76" stroke-width=".3"/>
<circle cx="193.8" cy="143.1" r=".8" fill="#0dab76"/>
<g fill="none" stroke="#0dab76" stroke-width=".3">
<path d="M193.8 143.1h28.1v4h28"/>
<circle cx="193.8" cy="143.1" r=".8"/>
</g>
<circle cx="221.9" cy="143.1" r=".8" fill="#0dab76"/>
<g fill="none" stroke="#0dab76" stroke-width=".3">
<path d="M189.9 119.1h19.9M217.8 119.1h32.1"/>
<circle cx="221.9" cy="143.1" r=".8"/>
</g>
<circle cx="209.9" cy="119.1" r=".8" fill="#0dab76"/>
<g fill="none" stroke="#0dab76" stroke-width=".3">
<path d="M229.9 63.1h-20.1v56h8v36h32.1"/>
<circle cx="209.9" cy="119.1" r=".8"/>
</g>
<circle cx="217.9" cy="119.1" r=".8" fill="#0dab76"/>
<g fill="none" stroke="#0dab76" stroke-width=".3">
<path d="M145.9 119.1h28M157.9 119.1v24h-16"/>
<circle cx="217.9" cy="119.1" r=".8"/>
</g>
<circle cx="157.9" cy="119.1" r=".8" fill="#0dab76"/>
<g fill="none" stroke="#0dab76" stroke-width=".3">
<path d="M249.9 107.1h-12v36h12M93.9 151.1h75.9"/>
<circle cx="157.9" cy="119.1" r=".8"/>
</g>
<circle cx="237.9" cy="143.1" r=".8" fill="#0dab76"/>
<circle cx="237.9" cy="143.1" r=".8" fill="none" stroke="#0dab76" stroke-width=".3"/>
<circle cx="237.9" cy="107.1" r=".8" fill="#0dab76"/>
<g fill="none" stroke="#0dab76" stroke-width=".3">
<path d="M237.9 103.1h12M241.9 103.1v36h8"/>
<circle cx="237.9" cy="107.1" r=".8"/>
</g>
<circle cx="241.9" cy="103.1" r=".8" fill="#0dab76"/>
<g fill="none" stroke="#0dab76" stroke-width=".3">
<path d="M245.9 87.1v12h4M245.9 95.1h4M277.9 131.1h-32v4h4"/>
<circle cx="241.9" cy="103.1" r=".8"/>
</g>
<circle cx="245.9" cy="95.1" r=".8" fill="#0dab76"/>
<g fill="none" stroke="#0dab76" stroke-width=".3">
<path d="M213.9 31.1h64v56h-32"/>
<circle cx="245.9" cy="95.1" r=".8"/>
</g>
<circle cx="277.9" cy="63.1" r=".8" fill="#0dab76"/>
<g fill="none" stroke="#0dab76" stroke-width=".3">
<path d="M277.9 87.1v44"/>
<circle cx="277.9" cy="63.1" r=".8"/>
</g>
<circle cx="277.9" cy="87.1" r=".8" fill="#0dab76"/>
<circle cx="277.9" cy="87.1" r=".8" fill="none" stroke="#0dab76" stroke-width=".3"/>
<g font-size="9" fill="#808080">
<text x="269.9" y="263.1">Selectrix</text>
<text x="269.9" y="272.1">(LNet)</text>
<text x="269.9" y="281.1">Mini Verteiler</text>
</g>
<g font-size="5.8" fill="#c90d0c">
<text x="47.4" y="14.2">1</text>
<text x="113.8" y="14.2">2</text>
<text x="180.1" y="14.2">3</text>
<text x="246.4" y="14.2">4</text>
<text x="312.8" y="14.2">5</text>
<text x="379.1" y="14.2">6</text>
<text x="11" y="50.9">A</text>
<text x="415" y="50.9">A</text>
<text x="11" y="118.4">B</text>
<text x="415" y="118.4">B</text>
<text x="10.8" y="185.9">C</text>
<text x="414.8" y="185.9">C</text>
<text x="10.8" y="253.4">D</text>
<text x="414.8" y="253.4">D</text>
<text x="47.4" y="290.2">1</text>
<text x="113.8" y="290.2">2</text>
<text x="180.1" y="290.2">3</text>
<text x="246.4" y="290.2">4</text>
<text x="312.8" y="290.2">5</text>
<text x="379.1" y="290.2">6</text>
</g>
<g font-size="5.6" fill="#c90d0c">
<text x="351.4" y="283.3">Sheet:</text>
<text x="372.9" y="283.1">2/2</text>
</g>
<text font-size="5.1" fill="#c90d0c" x="349.8" y="275.1">13.10.2023 16:34</text>
<g font-size="4.8" fill="#808080">
<text x="277.9" y="198.5">Revision History:</text>
<text x="277.9" y="203.7">31.08.20: - Corrected the LED PCBs (Ver. 1.5 was totaly wrong)</text>
<text x="299.5" y="208.9">- swaped the Input/Output pins (3-Pin header = Input)</text>
<text x="299.5" y="214">- corrected the pin assignement of the 3535 WS2812</text>
<text x="277.9" y="219.2">18.10.20: - Corrected the output of the last connector</text>
<text x="277.9" y="224.4">31.10.22: - New size of te LED modules</text>
<text x="299.5" y="229.5">- Additional normaly colosed Solder Jumper</text>
<text x="277.9" y="234.7">05.11.22: - Moved the Selectrix part to this sheet</text>
<text x="299.5" y="239.9">- Added LNet components</text>
</g>
<text font-size="4.5" fill="#c90d0c" x="349.5" y="267.1">Arduino_fuer_LEDs_DCC_1.8.1</text>
<g font-size="3.9" fill="#808080">
<text x="187.6" y="29.9">SJ_SX3</text>
<text x="93.9" y="31.1">SX_POWER_INP</text>
<text x="37.8" y="41.9">Bestückung LNet:</text>
<text x="37.8" y="46.1">R21 = NB</text>
<text x="59.4" y="46.1">(Nicht Bestückt)</text>
<text x="97.9" y="43.1">+5V</text>
<text x="214" y="42.9">MAB 5SH Conrad: 738247 - VQ</text>
<text x="37.8" y="50.3">R23 = 10K</text>
<text x="127.6" y="53.9">SJ_SX1</text>
<text x="221.9" y="49.9">GND</text>
<text x="37.8" y="54.5">R24 = 22K</text>
<text x="37.8" y="58.7">R25 = 47K</text>
<text x="103.5" y="59.1" transform="rotate(-90 103.5 59.1)">8K2</text>
<text x="111" y="59.1" transform="rotate(-90 111 59.1)">R22</text>
<text x="121.1" y="58.1">IC2A</text>
<text x="177.8" y="56.7">22K</text>
<text x="193.8" y="59.1">SX_T1</text>
<text x="37.8" y="62.9">R28 = NB</text>
<text x="93.9" y="63.1">D48_2</text>
<text x="177.8" y="64.3">R25</text>
<text x="37.8" y="67.1">R29 = 150K</text>
<text x="37.8" y="71.2">R30 = 220K</text>
<text x="115" y="71.1">LM393N</text>
<text x="149.9" y="67.1">+5V</text>
<text x="388.7" y="67.1" transform="rotate(-90 388.7 67.1)">Opt</text>
<text x="393.9" y="67.1" transform="rotate(-90 393.9 67.1)">A1</text>
<text x="37.8" y="75.4">R31 = 10K</text>
<text x="37.8" y="79.6">SJ_LN1 = Verb.</text>
<text x="37.8" y="83.8">SJ_SX1 = Offen</text>
<text x="107.9" y="80.7">Achtung: der LM292N</text>
<text x="155.4" y="83.1" transform="rotate(-90 155.4 83.1)">33K</text>
<text x="163" y="83.1" transform="rotate(-90 163 83.1)">R23</text>
<text x="165.1" y="83.1">GND</text>
<text x="265" y="82.9">X3</text>
<text x="388.7" y="79.1" transform="rotate(-90 388.7 79.1)">Opt</text>
<text x="393.9" y="79.1" transform="rotate(-90 393.9 79.1)">A2</text>
<text x="37.8" y="88">SJ_SX2 = Offen</text>
<text x="107.9" y="84.9">kann NICHT benutzt</text>
<text x="107.9" y="89.1">werden!</text>
<text x="37.8" y="92.2">SJ_SX3 = Offen</text>
<text x="249.9" y="91.1">X5</text>
<text x="388.7" y="91.1" transform="rotate(-90 388.7 91.1)">Opt</text>
<text x="393.9" y="91.1" transform="rotate(-90 393.9 91.1)">A3</text>
<text x="37.8" y="96.4">SJ_SX4 = Verb.</text>
<text x="37.8" y="100.6">SJ_SX5 = Offen</text>
<text x="155.4" y="99.1" transform="rotate(-90 155.4 99.1)">33K</text>
<text x="163" y="99.1" transform="rotate(-90 163 99.1)">R24</text>
<text x="105.9" y="103.1">+5V</text>
<text x="125.9" y="107.1">+5V</text>
<text x="201.6" y="103.9">SJ_SX4</text>
<text x="201.6" y="107.9">SJ_SX5</text>
<text x="388.7" y="103.1" transform="rotate(-90 388.7 103.1)">Opt</text>
<text x="393.9" y="103.1" transform="rotate(-90 393.9 103.1)">A4</text>
<text x="37.8" y="109">Bestückung Selectrix:</text>
<text x="37.8" y="113.2">(Abweichungen zum Schaltplan)</text>
<text x="153.2" y="111.1">GND</text>
<text x="37.8" y="117.3">R29 = NB</text>
<text x="111.5" y="119.1" transform="rotate(-90 111.5 119.1)">8K2</text>
<text x="119" y="119.1" transform="rotate(-90 119 119.1)">R21</text>
<text x="121.1" y="118.1">IC2B</text>
<text x="177.8" y="116.7">22K</text>
<text x="193.8" y="119.1">SX_T0</text>
<text x="388.7" y="115.1" transform="rotate(-90 388.7 115.1)">Opt</text>
<text x="393.9" y="115.1" transform="rotate(-90 393.9 115.1)">A5</text>
<text x="37.8" y="121.5">R30 = NB</text>
<text x="37.8" y="125.7">R31 = NB</text>
<text x="93.9" y="123.1">D2_2</text>
<text x="177.8" y="124.3">R28</text>
<text x="37.8" y="129.9">J2</text>
<text x="45.3" y="129.9">= NB</text>
<text x="115" y="131.1">LM393N</text>
<text x="271.9" y="127.1" transform="rotate(-90 271.9 127.1)">Reichelt MEBP 8-8S</text>
<text x="388.7" y="127.1" transform="rotate(-90 388.7 127.1)">Opt</text>
<text x="393.9" y="127.1" transform="rotate(-90 393.9 127.1)">A6</text>
<text x="37.8" y="134.1">Q1 = NB</text>
<text x="222.2" y="139.9">SJ_LN1</text>
<text x="388.7" y="139.1" transform="rotate(-90 388.7 139.1)">Opt</text>
<text x="393.9" y="139.1" transform="rotate(-90 393.9 139.1)">A7</text>
<text x="127.6" y="149.9">SJ_SX2</text>
<text x="93.9" y="151.1">D7_2</text>
<text x="388.7" y="151.1" transform="rotate(-90 388.7 151.1)">Opt</text>
<text x="393.9" y="151.1" transform="rotate(-90 393.9 151.1)">A8</text>
<text x="23.6" y="196.5">X7G$2</text>
<text x="65.9" y="197.9">J3</text>
<text x="99.5" y="197.7">Close if Pin 6 is used for 5V</text>
<text x="99.5" y="201.9">Leave open if it's used for 12V</text>
<text x="23.6" y="204.5">X7G$1</text>
<text x="99.9" y="208.9">Only equip when the mini</text>
<text x="23.6" y="212.5">X7G$3</text>
<text x="99.9" y="213.1">distributor is cut off.</text>
<text x="27.9" y="220.1">AK500/2+M</text>
<text x="69.3" y="225.9">INP</text>
<text x="25.9" y="229.9">MV_OUT</text>
<text x="173.9" y="230.9">4-pol or 6-pol connector</text>
<text x="26.7" y="237.9">MV_IN</text>
<text x="173.9" y="235.1">could be used</text>
<text x="74.6" y="245.9">O1</text>
<text x="105.9" y="243.1">POWER2</text>
<text x="122.6" y="245.9">O2</text>
<text x="162.6" y="245.9">O3</text>
<text x="202.6" y="245.9">O4</text>
<text x="242.6" y="245.9">O5</text>
<text x="23.6" y="260.5">X9G$2</text>
<text x="23.6" y="268.5">X9G$1</text>
<text x="61.8" y="267.1">+5V</text>
<text x="61.8" y="275.1">GND</text>
<text x="23.6" y="276.5">X9G$3</text>
<text x="27.9" y="284.1">AK500/2+M</text>
</g>
<g font-size="3.9" fill="#8252c2">
<text x="130.6" y="36.8">R30</text>
<text x="128.7" y="44.3">220K</text>
<text x="167.5" y="71.1" transform="rotate(-90 167.5 71.1)">150K</text>
<text x="175" y="71.1" transform="rotate(-90 175 71.1)">R29</text>
<text x="249.9" y="131.1">J2</text>
<text x="174.6" y="148.8">R31</text>
<text x="197.9" y="151.1">Q1</text>
<text x="197.9" y="155.1">BC547</text>
<text x="174.8" y="156.3">10K</text>
<text x="249.9" y="159.9">LNet</text>
</g>
<g font-size="3.9" fill="#c90d0c">
<text x="254.8" y="56.7">2</text>
<text x="246.5" y="64.7">1</text>
<text x="249.9" y="60.7">4</text>
<text x="255.9" y="60.5">5</text>
<text x="258.9" y="64.7">3</text>
<text x="299.8" y="93.6">LN</text>
<text x="309.2" y="93.6">SX</text>
<text x="289.9" y="102">NC</text>
<text x="301" y="102">1</text>
<text x="310.8" y="97.8">1PWR</text>
<text x="310.9" y="102">2 PWR</text>
<text x="289.9" y="106.2">GND 2 =</text>
<text x="310.8" y="106.2">3 GND</text>
<text x="289.9" y="110.4">LN</text>
<text x="300.4" y="110.4">3 !</text>
<text x="310.3" y="110.4">4 GND</text>
<text x="289.9" y="114.6">LN</text>
<text x="289.9" y="118.7">GND 5</text>
<text x="300.4" y="114.6">4</text>
<text x="305.9" y="114.6">=</text>
<text x="306.3" y="118.7">= 6 GND</text>
<text x="311.5" y="114.6">5 OP_A</text>
<text x="289.9" y="122.9">NC</text>
<text x="301" y="122.9">6</text>
<text x="310.9" y="122.9">7 OP_B</text>
<text x="310.8" y="127.1">8 GND</text>
</g>
<text font-size="3.6" x="9.1" y="296.2">13.10.2023 16:34 f=1.58 U:\20_Eagle\10_MobaLedLib\100_Hauptplatine\V1.8.1-20221125\Arduino_fuer_LEDs_DCC_1.8.1.sch (Sheet: 2/2)</text>
<text font-size="3.4" fill="#c90d0c" x="264" y="52.5">PE</text>
<g font-size="3.4" fill="#808080">
<text x="142.4" y="58.5">3</text>
<text x="123.4" y="62.6">1</text>
<text x="401.5" y="62.6">1</text>
<text x="142.4" y="66.5">2</text>
<text x="401.5" y="66.5">2</text>
<text x="401.5" y="74.6">1</text>
<text x="401.5" y="78.6">2</text>
<text x="401.5" y="86.6">1</text>
<text x="251.5" y="94.6">1</text>
<text x="401.5" y="90.6">2</text>
<text x="251.5" y="98.6">2</text>
<text x="401.5" y="98.6">1</text>
<text x="251.5" y="102.6">3</text>
<text x="251.5" y="106.6">4</text>
<text x="401.5" y="102.6">2</text>
<text x="251.5" y="110.6">5</text>
<text x="401.5" y="110.6">1</text>
<text x="133.3" y="115.4" transform="rotate(-90 133.3 115.4)">8</text>
<text x="142.4" y="118.6">5</text>
<text x="251.5" y="114.6">6</text>
<text x="251.5" y="118.6">7</text>
<text x="401.5" y="114.6">2</text>
<text x="123.4" y="122.6">7</text>
<text x="251.5" y="122.6">8</text>
<text x="401.5" y="122.6">1</text>
<text x="142.4" y="126.6">6</text>
<text x="401.5" y="126.6">2</text>
<text x="133.3" y="132.7" transform="rotate(-90 133.3 132.7)">4</text>
<text x="246.7" y="134.7">nu</text>
<text x="257.6" y="136.3">1 nu = Not used by LNet</text>
<text x="401.5" y="134.6">1</text>
<text x="257.6" y="140.3">2</text>
<text x="401.5" y="138.6">2</text>
<text x="257.6" y="144.3">3</text>
<text x="257.6" y="148.3">4</text>
<text x="289.5" y="144.3">Die Befestigungslöcher für J2</text>
<text x="289.5" y="147.9">müssen nachgearbeitet werden</text>
<text x="401.5" y="146.6">1</text>
<text x="246.7" y="154.7">nu</text>
<text x="257.6" y="152.3">5</text>
<text x="289.5" y="151.5">weil sie mit den Pads von X3</text>
<text x="289.5" y="155.1">überlappen.</text>
<text x="401.5" y="150.6">2</text>
<text x="257.6" y="156.3">6</text>
<text x="81.1" y="163.1">Pinbelegung:</text>
<text x="81.1" y="166.7">https://www.digit-electronic.de/</text>
<text x="201.8" y="165.5">Der Selextrix Bus kann mit und ohne Komperator verwendet werden.</text>
<text x="81.1" y="170.3">Info/RJ45 Patchkabel</text>
<text x="201.8" y="169.1">Bei größeren Anlagen wird der Komperator empfolen.</text>
<text x="201.8" y="172.7">SJ_SX1 &amp; 2 verbinden wenn IC2 nicht bestückt wird. R21 - R24 entfällt dan ebenfalls.</text>
<text x="81.1" y="177.5">SJ_SX4 wird verbunden wenn ein Pfostenstecker</text>
<text x="201.8" y="179.9">SJ_SX3 verbinden wenn die Platine aus dem SX Bus versorgt werden soll.</text>
<text x="81.1" y="181.1">anstelle des RJ45 verwendet wird.</text>
<text x="81.1" y="184.7">Außerdem muß er bei LNet verbunden werden.</text>
<text x="201.8" y="183.5">Das geht aber nur bei wenigen LEDs.</text>
<text x="64.3" y="214.5">3</text>
<text x="64.3" y="210.6">5</text>
<text x="81.5" y="214.5">4</text>
<text x="81.5" y="210.6">6</text>
<text x="64.3" y="218.6">1</text>
<text x="81.5" y="218.6">2</text>
<text x="64.3" y="250.6">5</text>
<text x="81.5" y="250.6">6</text>
<text x="112.3" y="250.6">5</text>
<text x="129.6" y="250.6">6</text>
<text x="152.3" y="250.6">5</text>
<text x="169.6" y="250.6">6</text>
<text x="192.3" y="250.6">5</text>
<text x="209.6" y="250.6">6</text>
<text x="232.3" y="250.6">5</text>
<text x="249.6" y="250.6">6</text>
<text x="64.3" y="254.6">3</text>
<text x="81.5" y="254.6">4</text>
<text x="112.3" y="254.6">3</text>
<text x="129.6" y="254.6">4</text>
<text x="152.3" y="254.6">3</text>
<text x="169.6" y="254.6">4</text>
<text x="192.3" y="254.6">3</text>
<text x="209.6" y="254.6">4</text>
<text x="232.3" y="254.6">3</text>
<text x="249.6" y="254.6">4</text>
<text x="64.3" y="258.6">1</text>
<text x="81.5" y="258.6">2</text>
<text x="112.3" y="258.6">1</text>
<text x="129.6" y="258.6">2</text>
<text x="152.3" y="258.6">1</text>
<text x="169.6" y="258.6">2</text>
<text x="192.3" y="258.6">1</text>
<text x="209.6" y="258.6">2</text>
<text x="232.3" y="258.6">1</text>
<text x="249.6" y="258.6">2</text>
</g>
</svg>
